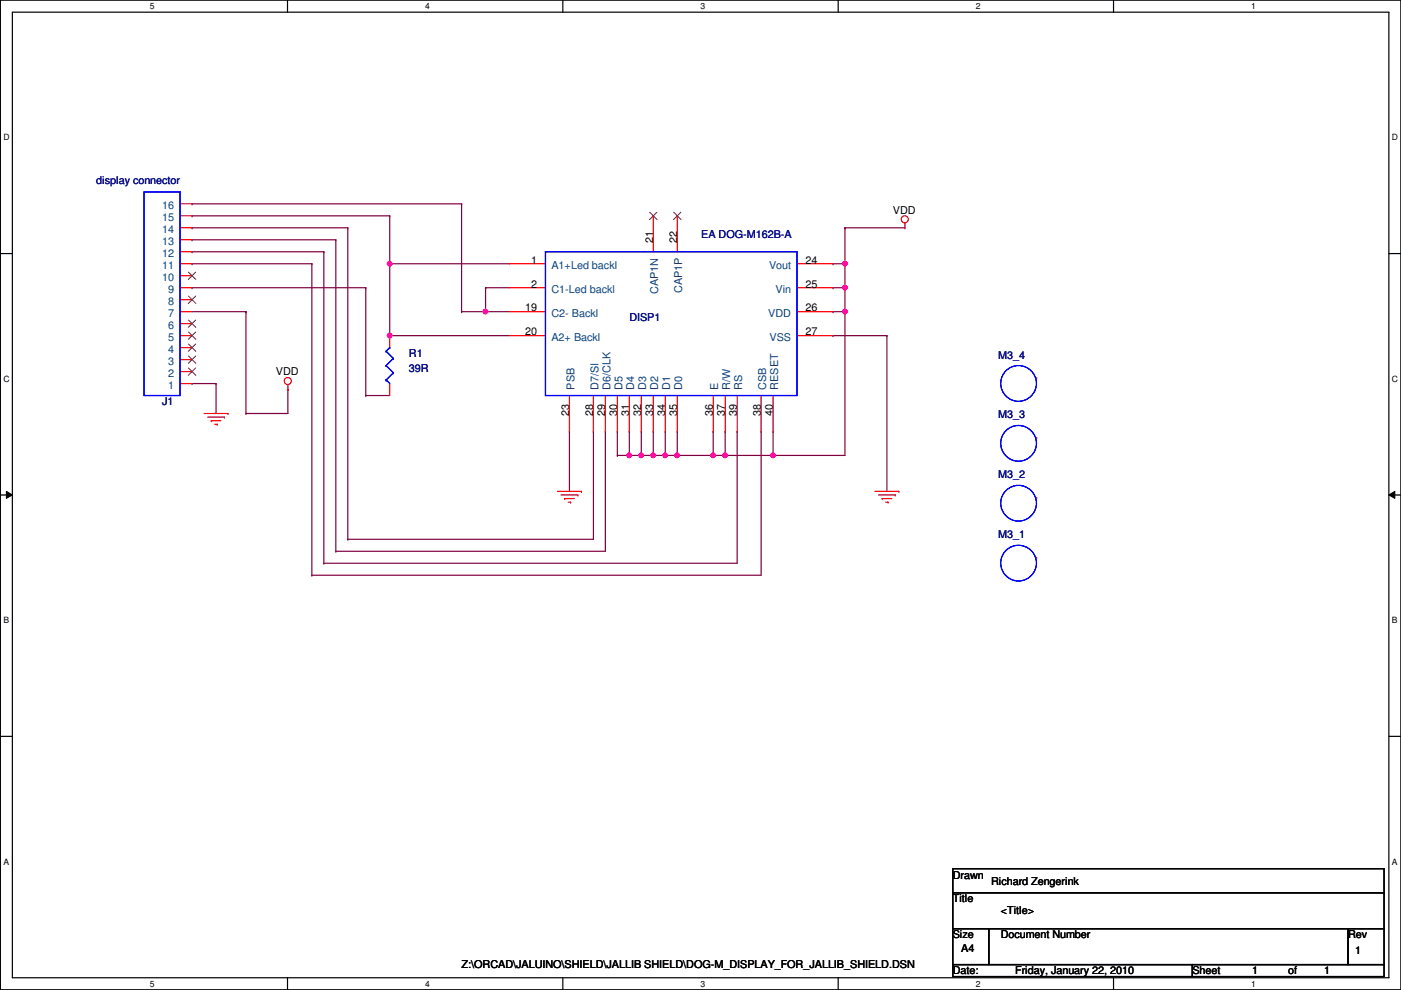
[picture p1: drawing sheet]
<svg xmlns="http://www.w3.org/2000/svg" width="297mm" height="210mm" viewBox="0 0 297 210" stroke-linecap="round" stroke-linejoin="round" font-family="sans-serif">
<path d="M.1 0h296.9v209.8h-296.9zM2.6 2.6h291.9v204.7h-291.9z" fill="none" stroke="#000" stroke-width=".25"/>
<g fill="#fff">
<path d="M31.8 .3h1v2h-1z"/>
<path d="M31.8 207.6h1v1.9h-1z"/>
</g>
<path d="M61 0v2.6M61 207.3v2.5" fill="none" stroke="#000" stroke-width=".25"/>
<g fill="#fff">
<path d="M90.1 .3h1v2h-1z"/>
<path d="M90.1 207.6h1v1.9h-1z"/>
</g>
<path d="M119.3 0v2.6M119.3 207.3v2.5" fill="none" stroke="#000" stroke-width=".25"/>
<g fill="#fff">
<path d="M148.5 .3h1v2h-1z"/>
<path d="M148.5 207.6h1v1.9h-1z"/>
</g>
<path d="M177.7 0v2.6M177.7 207.3v2.5" fill="none" stroke="#000" stroke-width=".25"/>
<g fill="#fff">
<path d="M206.9 .3h1v2h-1z"/>
<path d="M206.9 207.6h1v1.9h-1z"/>
</g>
<path d="M236.1 0v2.6M236.1 207.3v2.5" fill="none" stroke="#000" stroke-width=".25"/>
<g fill="#fff">
<path d="M265.3 .3h.9v2h-.9z"/>
<path d="M265.3 207.6h.9v1.9h-.9z"/>
<path d="M.7 28.2h1.3v1.9h-1.3z"/>
<path d="M295.1 28.2h1.3v1.9h-1.3z"/>
<path d="M.7 79.3h1.3v2h-1.3z"/>
<path d="M295.1 79.3h1.3v2h-1.3z"/>
</g>
<path d="M.1 53.8h2.5M294.5 53.8h2.5" fill="none" stroke="#000" stroke-width=".25"/>
<g fill="#fff">
<path d="M.7 130.5h1.2v2h-1.2z"/>
<path d="M295.1 130.5h1.2v2h-1.2z"/>
</g>
<path d="M.1 104.9h2.5M294.5 104.9h2.5" fill="none" stroke="#000" stroke-width=".25"/>
<path d="M1.4 104.2l1.2 .7-1.2 .8zM294.5 104.9l1.2-.7v1.5z" fill="#000"/>
<path d="M1.4 104.2l1.2 .7-1.2 .8zM294.5 104.9l1.2-.7v1.5z" fill="none" stroke="#000" stroke-width=".21"/>
<g fill="#fff">
<path d="M.7 181.7h1.2v2h-1.2z"/>
<path d="M295.1 181.7h1.2v2h-1.2z"/>
</g>
<path d="M.1 156.1h2.5M294.5 156.1h2.5" fill="none" stroke="#000" stroke-width=".25"/>
<path d="M130.9 91.5h.1M130.9 96.6h.1M130.9 91.5v5.1M133.4 91.5h.1M133.4 91.5v5.1h-2.5M136 91.5h.1M136 91.5v5.1M153.8 96.6h.1M163.9 91.5h.1M163.9 91.5v5.1h-10.1" fill="none" stroke="#800040" stroke-width=".25"/>
<circle cx="135.9" cy="96.5" r=".49" fill="#f0f"/>
<circle cx="135.9" cy="96.5" r=".49" fill="none" stroke="#f0f" stroke-width=".25"/>
<path d="M138.5 91.5h.1M138.5 91.5v5.1" fill="none" stroke="#800040" stroke-width=".25"/>
<circle cx="138.5" cy="96.5" r=".49" fill="#f0f"/>
<circle cx="138.5" cy="96.5" r=".49" fill="none" stroke="#f0f" stroke-width=".25"/>
<path d="M141.1 91.5h.1M141.1 91.5v5.1" fill="none" stroke="#800040" stroke-width=".25"/>
<circle cx="141" cy="96.5" r=".49" fill="#f0f"/>
<circle cx="141" cy="96.5" r=".49" fill="none" stroke="#f0f" stroke-width=".25"/>
<path d="M141.1 96.6h.1M143.6 91.5h.1M143.6 96.6h.1M143.6 91.5v5.1M151.2 91.5h.1M151.2 91.5v5.1h-10.1" fill="none" stroke="#800040" stroke-width=".25"/>
<circle cx="143.6" cy="96.5" r=".49" fill="#f0f"/>
<circle cx="143.6" cy="96.5" r=".49" fill="none" stroke="#f0f" stroke-width=".25"/>
<path d="M153.8 91.5h.1M153.8 91.5v5.1" fill="none" stroke="#800040" stroke-width=".25"/>
<circle cx="153.7" cy="96.5" r=".49" fill="#f0f"/>
<circle cx="153.7" cy="96.5" r=".49" fill="none" stroke="#f0f" stroke-width=".25"/>
<path d="M97.9 66.1h.1M97.9 66.1h5.1M151.2 96.6h.1M151.2 96.6h2.6" fill="none" stroke="#800040" stroke-width=".25"/>
<circle cx="151.2" cy="96.5" r=".49" fill="#f0f"/>
<circle cx="151.2" cy="96.5" r=".49" fill="none" stroke="#f0f" stroke-width=".25"/>
<path d="M133.4 96.6h.1M133.4 96.6h2.6" fill="none" stroke="#800040" stroke-width=".25"/>
<circle cx="133.4" cy="96.5" r=".49" fill="#f0f"/>
<circle cx="133.4" cy="96.5" r=".49" fill="none" stroke="#f0f" stroke-width=".25"/>
<g fill="none" stroke="#800040" stroke-width=".25">
<path d="M82.6 71.2h.1M82.6 71.2h25.4M103 66.1h.1M103 66.1h5M188 71.2h.1M188 71.2v33M120.7 91.5h.1M120.7 91.5v12.7M128.4 91.5h.1M128.4 91.5v25.4M136 96.6h.1M136 96.6h5.1"/>
<path d="M138.5 96.6h.1M156.3 91.5h.1M156.3 91.5v27.9M161.4 91.5h.1M161.4 91.5v30.5"/>
</g>
<circle cx="82.6" cy="71.1" r=".49" fill="#f0f"/>
<circle cx="82.6" cy="71.1" r=".49" fill="none" stroke="#f0f" stroke-width=".25"/>
<path d="M82.6 55.9h.1M82.6 55.9h25.4M82.6 55.9v15.3" fill="none" stroke="#800040" stroke-width=".25"/>
<circle cx="82.6" cy="55.9" r=".49" fill="#f0f"/>
<circle cx="82.6" cy="55.9" r=".49" fill="none" stroke="#f0f" stroke-width=".25"/>
<path d="M179.2 61h.1M179.2 61v5.1" fill="none" stroke="#800040" stroke-width=".25"/>
<circle cx="179.1" cy="61" r=".49" fill="#f0f"/>
<circle cx="179.1" cy="61" r=".49" fill="none" stroke="#f0f" stroke-width=".25"/>
<path d="M179.2 48.3h.1M179.2 55.9h.1M179.2 48.3h12.7M179.2 48.3v12.7" fill="none" stroke="#800040" stroke-width=".25"/>
<circle cx="179.1" cy="55.9" r=".49" fill="#f0f"/>
<circle cx="179.1" cy="55.9" r=".49" fill="none" stroke="#f0f" stroke-width=".25"/>
<path d="M176.6 55.9h.1M176.6 55.9h2.6M176.6 71.2h.1M176.6 61h.1M176.6 66.1h.1M176.6 71.2h11.4M176.6 61h2.6M176.6 66.1h2.6M163.9 96.6h.1M163.9 96.6h15.3" fill="none" stroke="#800040" stroke-width=".25"/>
<circle cx="163.9" cy="96.5" r=".49" fill="#f0f"/>
<circle cx="163.9" cy="96.5" r=".49" fill="none" stroke="#f0f" stroke-width=".25"/>
<path d="M179.2 66.1h.1M179.2 66.1v30.5" fill="none" stroke="#800040" stroke-width=".25"/>
<circle cx="179.1" cy="66.1" r=".49" fill="#f0f"/>
<circle cx="179.1" cy="66.1" r=".49" fill="none" stroke="#f0f" stroke-width=".25"/>
<path d="M103 61h.1M103 61h5M103 61v5.1" fill="none" stroke="#800040" stroke-width=".25"/>
<circle cx="102.9" cy="66.1" r=".49" fill="#f0f"/>
<circle cx="102.9" cy="66.1" r=".49" fill="none" stroke="#f0f" stroke-width=".25"/>
<g fill="none" stroke="#800040" stroke-width=".25">
<path d="M40.7 45.8h.1M40.7 43.2h.1M40.7 55.9h.1M40.7 53.4h.1M40.7 50.8h.1M40.7 48.3h.1M40.7 45.8h41.9M40.7 43.2h57.2M40.7 55.9h25.4M40.7 53.4h28M40.7 50.8h30.5M40.7 48.3h33"/>
<path d="M66.1 55.9h.1M66.1 55.9v66.1M68.7 53.4h.1M68.7 53.4v66M71.2 50.8h.1M71.2 50.8v66.1M73.7 48.3h.1M73.7 48.3v66M82.6 45.8h.1M82.6 45.8v10.1M97.9 43.2h.1M97.9 43.2v22.9"/>
<path d="M40.7 61h.1M40.7 61h36.9M40.7 66.1h11.5M52.2 66.1h.1M52.2 66.1v21.6M77.6 61h.1M77.6 61v22.9M40.7 81.3h.1M40.7 81.3h5.1M45.8 81.3h.1M45.8 81.3v6.4M52.2 87.7h.1"/>
<path d="M61 82.6h.1M61 82.6v5.1h-8.8M77.6 83.9h.1M77.6 83.9h5M125.8 91.5h.1M125.8 91.5v22.8h-52.1M68.7 119.4h.1M68.7 119.4h87.6M71.2 116.9h.1M71.2 116.9h57.2M73.7 114.3h.1M66.1 122h.1"/>
<path d="M66.1 122h95.3"/>
</g>
<g fill="none" stroke="#f00" stroke-width=".25">
<path d="M38.2 55.9h2.5M38.2 58.5h2.5M38.2 53.4h2.5M38.2 50.8h2.5M38.2 48.3h2.5M38.2 45.8h2.5M38.2 43.2h2.5M108 55.9h7.7M138.5 45.8v7.6M143.6 45.8v7.6M169 55.9h7.6M191.9 48.3h.1"/>
<path d="M191.9 47.3v1M38.2 61h2.5M38.2 66.1h2.5M38.2 71.2h2.5M38.2 78.8h2.5M38.2 76.2h2.5M38.2 73.7h2.5M38.2 68.6h2.5M38.2 63.5h2.5M82.6 71.2v2.5M108 61h7.7M108 66.1h7.7"/>
<path d="M108 71.2h7.7M169 61h7.6M169 66.1h7.6M169 71.2h7.6M38.2 81.3h2.5M43.3 87.7h5M44 88.4h3.6M44.8 89.2h.1M44.8 89.2h2M45.5 90h.6M46.1 90h.1M47.6 88.4h.1"/>
<path d="M48.3 87.7h.1M61 82.6h.1M61 81.6v1M82.6 81.3v2.6M120.7 83.9v7.6M125.8 83.9v7.6M128.4 83.9v7.6M130.9 83.9v7.6M133.4 83.9v7.6M136 83.9v7.6M138.5 83.9v7.6M141.1 83.9v7.6"/>
<path d="M143.6 83.9v7.6M151.2 83.9v7.6M153.8 83.9v7.6M156.3 83.9v7.6M161.4 83.9v7.6M163.9 83.9v7.6M219.8 92.8h.1M219.8 80.1h.1M118.2 104.2h5.1M119 104.9h3.5M119.7 105.7h.1M119.7 105.7h2"/>
<path d="M120.5 106.5h.5M121 106.5h.1M122.5 104.9h.1M123.3 104.2h.1M185.5 104.2h5.1M186.3 104.9h3.5M187 105.7h.1M187 105.7h2.1M187.8 106.5h.5M188.3 106.5h.1M189.8 104.9h.1M190.6 104.2h.1"/>
<path d="M219.8 105.5h.1M219.8 118.2h.1"/>
<circle cx="191.8" cy="46.5" r=".75"/>
<circle cx="61" cy="80.8" r=".75"/>
</g>
<path d="M202 184.2h91.5v5.1h-91.5zM202 189.3h91.5v7.6h-91.5zM202 196.9h7.6v7.6h-7.6zM209.6 196.9h76.2v7.6h-76.2zM285.8 196.9h7.7v7.6h-7.7zM202 204.5h50.8v2.6h-50.8zM252.8 204.5h40.7v2.6h-40.7z" fill="none" stroke="#000" stroke-width=".25"/>
<g fill="none" stroke="#00f" stroke-width=".25">
<path d="M30.6 40.7h7.6v43.2h-7.6zM115.7 53.4h53.3v30.5h-53.3zM81.9 77.5h.1M81.9 74.5h.1M81.9 77.5l1.5 1.5M81.9 74.5l1.5 1.5M82.6 73.7h.1M82.6 73.7l-.7 .8M83.4 79h.1M83.4 76h.1M83.4 79l-1.5 1.6M83.4 76l-1.5 1.5"/>
<path d="M81.9 80.6h.1M81.9 80.6l.7 .7"/>
<circle cx="216" cy="94" r="3.8"/>
<circle cx="216" cy="81.3" r="3.8"/>
<circle cx="216" cy="119.4" r="3.8"/>
<circle cx="216" cy="106.7" r="3.8"/>
</g>
<g fill="none" stroke="#804000" stroke-width=".21">
<path d="M40 57.7l1.5 1.6M41.5 57.7l-1.6 1.6M137.7 45l1.6 1.6M139.3 45l-1.6 1.6M142.8 45l1.6 1.6M144.4 45l-1.6 1.6M40 78l1.5 1.6M40 75.5l1.5 1.5M40 72.9l1.5 1.6M40 70.4l1.5 1.6M40 67.9l1.5 1.5M40 62.8l1.5 1.5"/>
<path d="M41.5 78l-1.6 1.6M41.5 75.5l-1.6 1.5M41.5 72.9l-1.6 1.6M41.5 70.4l-1.6 1.6M41.5 67.9l-1.6 1.5M41.5 62.8l-1.6 1.5"/>
</g>
<circle cx="135.9" cy="96.5" r=".49" fill="#f0f"/>
<circle cx="135.9" cy="96.5" r=".49" fill="none" stroke="#f0f" stroke-width=".25"/>
<circle cx="138.5" cy="96.5" r=".49" fill="#f0f"/>
<circle cx="138.5" cy="96.5" r=".49" fill="none" stroke="#f0f" stroke-width=".25"/>
<circle cx="141" cy="96.5" r=".49" fill="#f0f"/>
<circle cx="141" cy="96.5" r=".49" fill="none" stroke="#f0f" stroke-width=".25"/>
<circle cx="143.6" cy="96.5" r=".49" fill="#f0f"/>
<circle cx="143.6" cy="96.5" r=".49" fill="none" stroke="#f0f" stroke-width=".25"/>
<circle cx="153.7" cy="96.5" r=".49" fill="#f0f"/>
<circle cx="153.7" cy="96.5" r=".49" fill="none" stroke="#f0f" stroke-width=".25"/>
<circle cx="151.2" cy="96.5" r=".49" fill="#f0f"/>
<circle cx="151.2" cy="96.5" r=".49" fill="none" stroke="#f0f" stroke-width=".25"/>
<circle cx="133.4" cy="96.5" r=".49" fill="#f0f"/>
<circle cx="133.4" cy="96.5" r=".49" fill="none" stroke="#f0f" stroke-width=".25"/>
<circle cx="82.6" cy="71.1" r=".49" fill="#f0f"/>
<circle cx="82.6" cy="71.1" r=".49" fill="none" stroke="#f0f" stroke-width=".25"/>
<circle cx="82.6" cy="55.9" r=".49" fill="#f0f"/>
<circle cx="82.6" cy="55.9" r=".49" fill="none" stroke="#f0f" stroke-width=".25"/>
<circle cx="179.1" cy="61" r=".49" fill="#f0f"/>
<circle cx="179.1" cy="61" r=".49" fill="none" stroke="#f0f" stroke-width=".25"/>
<circle cx="179.1" cy="55.9" r=".49" fill="#f0f"/>
<circle cx="179.1" cy="55.9" r=".49" fill="none" stroke="#f0f" stroke-width=".25"/>
<circle cx="163.9" cy="96.5" r=".49" fill="#f0f"/>
<circle cx="163.9" cy="96.5" r=".49" fill="none" stroke="#f0f" stroke-width=".25"/>
<circle cx="179.1" cy="66.1" r=".49" fill="#f0f"/>
<circle cx="179.1" cy="66.1" r=".49" fill="none" stroke="#f0f" stroke-width=".25"/>
<circle cx="102.9" cy="66.1" r=".49" fill="#f0f"/>
<circle cx="102.9" cy="66.1" r=".49" fill="none" stroke="#f0f" stroke-width=".25"/>
<g font-size="2.3" fill="#000080">
<text x="20.4" y="38.9">display connector</text>
<text x="148.7" y="50.4">EA DOG-M162B-A</text>
<text x="133.4" y="68.2">DISP1</text>
<text x="86.7" y="75.8">R1</text>
<text x="211.7" y="76">M3_4</text>
<text x="86.7" y="78.8">39R</text>
<text x="34.4" y="85.9">J1</text>
<text x="211.7" y="88.7">M3_3</text>
<text x="211.7" y="101.4">M3_2</text>
<text x="211.7" y="114.1">M3_1</text>
</g>
<g font-size="2.3" fill="#004080">
<text x="34.4" y="46.8">15</text>
<text x="34.4" y="44.3">16</text>
<text x="34.4" y="51.9">13</text>
<text x="34.4" y="49.4">14</text>
<text x="34.4" y="59.5">10</text>
<text x="34.4" y="57">11</text>
<text x="34.4" y="54.4">12</text>
<text x="116.9" y="57">A1+Led backl</text>
<text x="163.1" y="57">Vout</text>
<text x="35.6" y="64.6">8</text>
<text x="35.6" y="62.1">9</text>
<text x="116.9" y="62.1">C1-Led backl</text>
<text x="139.6" y="62.3" transform="rotate(-90 139.6 62.3)">CAP1N</text>
<text x="144.6" y="62.1" transform="rotate(-90 144.6 62.1)">CAP1P</text>
<text x="164.4" y="62.1">Vin</text>
<text x="35.6" y="69.7">6</text>
<text x="35.6" y="67.1">7</text>
<text x="116.9" y="67.1">C2- Backl</text>
<text x="162.9" y="67.1">VDD</text>
<text x="35.6" y="77.3">3</text>
<text x="35.6" y="74.8">4</text>
<text x="35.6" y="72.2">5</text>
<text x="116.9" y="72.2">A2+ Backl</text>
<text x="163.1" y="72.2">VSS</text>
<text x="35.6" y="82.4">1</text>
<text x="35.6" y="79.8">2</text>
<text x="121.8" y="82.6" transform="rotate(-90 121.8 82.6)">PSB</text>
<text x="126.9" y="82.6" transform="rotate(-90 126.9 82.6)">D7/SI</text>
<text x="129.4" y="82.6" transform="rotate(-90 129.4 82.6)">D6/CLK</text>
<text x="131.9" y="82.6" transform="rotate(-90 131.9 82.6)">D5</text>
<text x="134.5" y="82.6" transform="rotate(-90 134.5 82.6)">D4</text>
<text x="137" y="82.6" transform="rotate(-90 137 82.6)">D3</text>
<text x="139.6" y="82.6" transform="rotate(-90 139.6 82.6)">D2</text>
<text x="142.1" y="82.6" transform="rotate(-90 142.1 82.6)">D1</text>
<text x="144.6" y="82.6" transform="rotate(-90 144.6 82.6)">D0</text>
<text x="152.3" y="82.6" transform="rotate(-90 152.3 82.6)">E</text>
<text x="154.8" y="82.6" transform="rotate(-90 154.8 82.6)">R/W</text>
<text x="157.3" y="82.6" transform="rotate(-90 157.3 82.6)">RS</text>
<text x="162.4" y="82.6" transform="rotate(-90 162.4 82.6)">CSB</text>
<text x="165" y="82.6" transform="rotate(-90 165 82.6)">RESET</text>
</g>
<g font-size="2.3">
<text x="189.3" y="45.3">VDD</text>
<text x="138.5" y="51.6" transform="rotate(-90 138.5 51.6)">21</text>
<text x="143.5" y="51.6" transform="rotate(-90 143.5 51.6)">22</text>
<text x="112.6" y="55.9">1</text>
<text x="170.8" y="55.9">24</text>
<text x="112.6" y="61">2</text>
<text x="170.8" y="61">25</text>
<text x="111.3" y="66">19</text>
<text x="111.3" y="71.1">20</text>
<text x="170.8" y="66">26</text>
<text x="170.8" y="71.1">27</text>
<text x="58.5" y="79.6">VDD</text>
<text x="120.7" y="88.2" transform="rotate(-90 120.7 88.2)">23</text>
<text x="125.8" y="88.2" transform="rotate(-90 125.8 88.2)">28</text>
<text x="128.3" y="88.2" transform="rotate(-90 128.3 88.2)">29</text>
<text x="130.8" y="88.2" transform="rotate(-90 130.8 88.2)">30</text>
<text x="133.4" y="88.2" transform="rotate(-90 133.4 88.2)">31</text>
<text x="135.9" y="88.2" transform="rotate(-90 135.9 88.2)">32</text>
<text x="138.5" y="88.2" transform="rotate(-90 138.5 88.2)">33</text>
<text x="141" y="88.2" transform="rotate(-90 141 88.2)">34</text>
<text x="143.5" y="88.2" transform="rotate(-90 143.5 88.2)">35</text>
<text x="151.2" y="88.2" transform="rotate(-90 151.2 88.2)">36</text>
<text x="153.7" y="88.2" transform="rotate(-90 153.7 88.2)">37</text>
<text x="156.2" y="88.2" transform="rotate(-90 156.2 88.2)">39</text>
<text x="161.3" y="88.2" transform="rotate(-90 161.3 88.2)">38</text>
<text x="163.9" y="88.2" transform="rotate(-90 163.9 88.2)">40</text>
<text x="202" y="191.3">Title</text>
<text x="202" y="186.3">Drawn</text>
<text x="210.1" y="187.5">Richard Zengerink</text>
<text x="212.2" y="193.9">&lt;Title&gt;</text>
<text x="202" y="199">Size</text>
<text x="203.8" y="201.8">A4</text>
<text x="212.2" y="199">Document Number</text>
<text x="285.8" y="199">Rev</text>
<text x="287.4" y="202.3">1</text>
<text x="97.9" y="205.3">Z:\ORCAD\JALUINO\SHIELD\JALLIB SHIELD\DOG-M_DISPLAY_FOR_JALLIB_SHIELD.DSN</text>
<text x="202" y="206.6">Date:</text>
<text x="215.2" y="206.6">Friday, January 22, 2010</text>
<text x="252.8" y="206.6">Sheet</text>
<text x="265.5" y="206.6">1</text>
<text x="273.1" y="206.6">of</text>
<text x="280.8" y="206.6">1</text>
</g>
<g font-size="1.8">
<text x="31.8" y="1.9">5</text>
<text x="90.1" y="1.9">4</text>
<text x="148.5" y="1.9">3</text>
<text x="206.9" y="1.9">2</text>
<text x="265.3" y="1.9">1</text>
<text x=".7" y="29.8">D</text>
<text x="295.1" y="29.8">D</text>
<text x=".7" y="80.9">C</text>
<text x="295.1" y="80.9">C</text>
<text x=".7" y="132.1">B</text>
<text x="295.1" y="132.1">B</text>
<text x=".7" y="183.3">A</text>
<text x="295.1" y="183.3">A</text>
<text x="31.8" y="209.2">5</text>
<text x="90.1" y="209.2">4</text>
<text x="148.5" y="209.2">3</text>
<text x="206.9" y="209.2">2</text>
<text x="265.3" y="209.2">1</text>
</g>
</svg>
